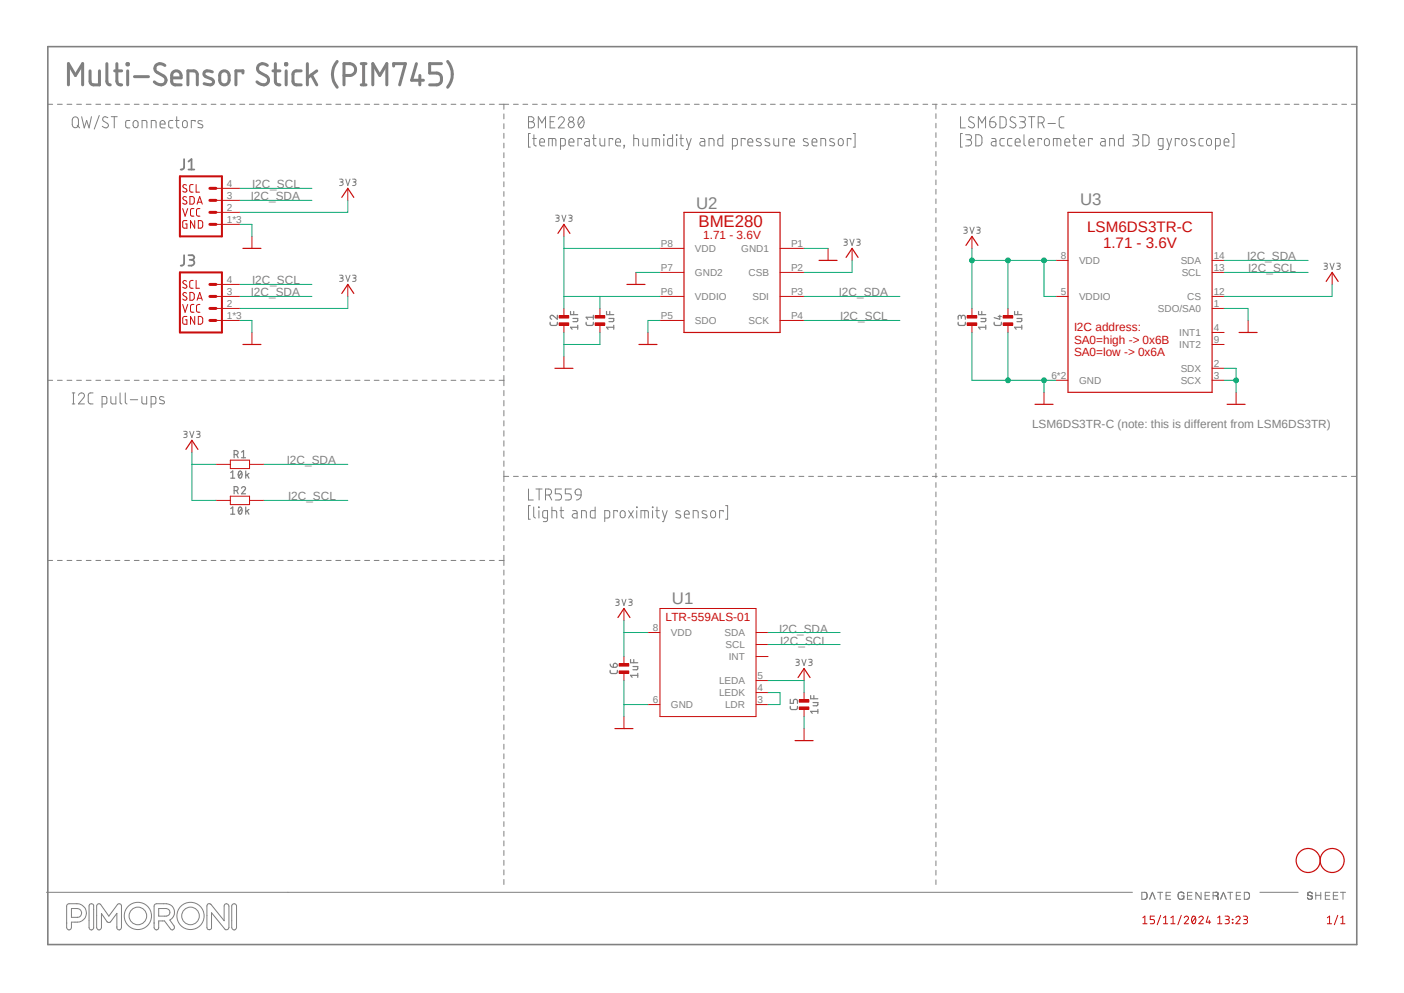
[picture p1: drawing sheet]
<svg xmlns="http://www.w3.org/2000/svg" width="297mm" height="210mm" viewBox="0 0 297 210" stroke-linecap="round" stroke-linejoin="round" font-family="sans-serif">
<path d="M9.6 9.5l277.8 190.8M287.4 9.5l-277.8 190.8" fill="none" stroke="#fff" stroke-width=".21"/>
<g fill="none" stroke="#808080" stroke-width=".21">
<path d="M10.1 22.1h1M12.1 22.1h1.1M14.2 22.1h1M15.5 24.8a.65 .65 0 0 1 .7 0 .65 .65 0 0 1 .4 .6v1a.66 .66 0 0 1-.7 .6 .66 .66 0 0 1-.6-.6v-1zM16.2 22.1h1M16.3 26.5l.5 .6M17.3 24.7l.5 2.4 .5-1.6 .5 1.6 .5-2.4M18.2 22.1h1.1M20.3 22.1h1M21 24.4l-1.1 2.9M22.3 22.1h1M22.8 24.9a.61 .61 0 0 0-.8-.2 .61 .61 0 0 0-.2 .8 1.75 1.75 0 0 1 1.1 1v.2a.74 .74 0 0 1-1.3 0"/>
<path d="M23.5 24.7h1.3M24.2 24.7v2.4M24.3 22.1h1.1M26.4 22.1h1M27.5 25.5h-.7a1.36 1.36 0 0 0-.2 1.3l.4 .3h.5M28.4 25.6a.5 .5 0 0 1 .5-.1 .5 .5 0 0 1 .3 .5v.5a.53 .53 0 0 1-.5 .5 .53 .53 0 0 1-.5-.5v-.5zM28.4 22.1h1M30.1 27.1v-1.6h.6l.3 .2 .1 1.4M30.4 22.1h1.1M32 27.1v-1.6h.6l.4 .2v1.4M32.5 22.1h1M33.9 26.2h1a.55 .55 0 0 0-.4-.7 .55 .55 0 0 0-.6 .5v.8l.3 .3h.7"/>
<path d="M34.5 22.1h1M36.5 22.1h1M36.6 25.5h-.7l-.2 .4v.9l.4 .3h.5M37.1 25.5h.8M37.4 24.7v2.1l.5 .3M38.6 22.1h1M38.7 25.8a.51 .51 0 0 1 .5-.3 .51 .51 0 0 1 .4 .5v.5a.51 .51 0 0 1-.5 .5 .51 .51 0 0 1-.5-.5zM40.6 22.1h1M41.3 25.7v-.2h-.8v1.6M42.6 22.1h1M42.8 25.6a.57 .57 0 0 0-.9 .2v.2l1 .5a.38 .38 0 0 1-.3 .6l-.7-.2M44.7 22.1h1"/>
<path d="M46.7 22.1h1M48.7 22.1h1M50.7 22.1h1.1M52.7 22.1h1.1M54.8 22.1h1M56.8 22.1h1.1M58.8 22.1h1.1M60.9 22.1h1M62.9 22.1h1.1M64.9 22.1h1.1M67 22.1h1M69 22.1h1.1"/>
<path d="M71 22.1h1.1M71.8 37.9h.5l.3 .2-.1 .3-.5 .1M72.2 38.5l.4 .2a.38 .38 0 0 1-.4 .5h-.4M73.1 22.1h1M73.2 37.9l.4 1.3 .4-1.3M74.6 37.9h.5l.2 .2-.1 .3-.4 .1M75 38.5a.38 .38 0 0 1 .3 .4 .38 .38 0 0 1-.3 .3h-.4M75.1 22.1h1.1M77.1 22.1h1.1M79.2 22.1h1M81.2 22.1h1M83.2 22.1h1"/>
<path d="M85.3 22.1h1M87.3 22.1h1M89.3 22.1h1M91.4 22.1h1M93.4 22.1h1M95.4 22.1h1M97.5 22.1h1M99.5 22.1h1M101.5 22.1h1M103.5 22.1h1.1M105.6 22.1h2M106.6 22.1v1"/>
<path d="M106.6 24.1v1M106.6 26.2v1M106.6 28.2v1.1M106.6 30.3v1M106.6 32.3v1.1M106.6 34.3v1.1M106.6 36.4v1.1M106.6 38.4v1.1M108.6 22.1h1M110.6 22.1h1M111.8 24.7h.6a.53 .53 0 0 1 .6 .5 .53 .53 0 0 1-.6 .5 .66 .66 0 0 1 .7 .7 .66 .66 0 0 1-.7 .7h-.6zM111.8 25.7h.6"/>
<path d="M112.2 28.2h-.4v2.9h.4M112.6 22.1h1.1M112.7 29.3h.8M112.9 28.5l.1 2.1 .5 .3M113.9 27.1v-2.4l.7 1.3 .8-1.3v2.4M114.2 30.1h1a.54 .54 0 0 0-.4-.8 .54 .54 0 0 0-.6 .5v.8l.4 .3h.6M114.6 22.1h1.1M116.1 30.9v-1.6h1.1l.4 .2v1.4M116.4 25.7h.7M116.7 22.1h1M116.8 29.3v1.6M117.4 24.7h-1v2.4h1"/>
<path d="M118.1 25.2a.63 .63 0 0 1 .9-.5 .63 .63 0 0 1 .2 1l-1.1 1.4h1.3M118.6 30.9h.6l.3-.3 .1-.9-.2-.4h-.8v2.3M118.7 22.1h1M120.4 30.1h1a.55 .55 0 0 0-.4-.8 .55 .55 0 0 0-.6 .5v.8l.3 .3h.7M120.7 22.1h1M122.6 24.8a.46 .46 0 0 1 .8 .2 1.46 1.46 0 0 1-.5 2.1 1.46 1.46 0 0 1-.3-2.3zM122.7 22.1h1M123 29.5v-.2h-.7v1.6M123.4 25.2l-1 1.3M123.7 29.3l.9 .2 .1 1.4h-.6a.47 .47 0 0 1-.5-.5 .47 .47 0 0 1 .5-.5h.6M124.7 22.1h1M125.3 29.3h.8"/>
<path d="M125.6 28.5v2.1l.5 .3M126.7 22.1h1.1M126.9 29.3l.1 1.3 .3 .3h.6v-1.6M128.8 22.1h1M129.6 29.5v-.2h-.7v1.6M130.2 30.1h1.1a.55 .55 0 0 0-.4-.8 .55 .55 0 0 0-.7 .5v.6l.2 .4 .9 .1M130.8 22.1h1M132 30.7l.1 .2zM132.1 30.9l-.1 .5M132.8 22.1h1M134.1 29.3h.6l.3 .2 .1 1.4M134.1 28.5v2.4"/>
<path d="M134.8 22.1h1M136 29.3l.1 1.3 .3 .3h.6v-1.6M136.8 22.1h1M138 30.9v-1.6h1.1l.4 .2v1.4M138.8 29.3v1.6M138.8 22.1h1M140.4 28.5l.1 .2zM140.4 29.3v1.6M140.8 22.1h1.1M142.3 28.5v2.4l-.9-.1-.2-.4 .1-.9 .3-.2h.7M142.9 22.1h1M143.1 28.5l.1 .2z"/>
<path d="M143.1 29.3v1.6M143.8 29.3h.8M144.1 28.5v2.1l.5 .3M144.9 22.1h1M145.2 29.3l.5 1.6M146.2 29.3l-.7 2.3h-.3M146.9 22.1h1M148.2 29.3h.7l.2 .4v1.2h-.6a.47 .47 0 0 1-.5-.5 .47 .47 0 0 1 .5-.5h.6M148.9 22.1h1M150 30.9v-1.6h.7l.3 .2v1.4M150.9 22.1h1M152.9 28.5v2.4l-.8-.1-.3-.4 .1-.9 .4-.2h.6"/>
<path d="M152.9 22.1h1M154.9 30.9h.7l.3-.3 .1-.9-.2-.4h-.9v2.3M154.9 22.1h1.1M157 22.1h1M157.6 29.5v-.2h-.8v1.6M158.2 30.1h1.1a.55 .55 0 0 0-.4-.8 .55 .55 0 0 0-.7 .5v.8l.4 .3h.7M159 22.1h1M160.9 29.4a.59 .59 0 0 0-.9 .2l.2 .3 .8 .4a.34 .34 0 0 1-.3 .6l-.7-.2M161 22.1h1M162.7 29.4a.57 .57 0 0 0-.9 .2l.2 .3 .8 .4 .1 .3a.75 .75 0 0 1-1.1 .1M163 22.1h1M163.7 29.3v1.3l.4 .3h.6v-1.6"/>
<path d="M165 22.1h1M166.5 29.5v-.2h-.8v1.6M167 30.1h1.1a.54 .54 0 0 0-.4-.8 .54 .54 0 0 0-.7 .5l.1 .8 .3 .3h.7M167 22.1h1M169 22.1h1.1M170.9 29.4a.59 .59 0 0 0-1 .2l.2 .3 .8 .4a.34 .34 0 0 1-.2 .6l-.7-.2M171.1 22.1h1M171.8 30.1h1a.54 .54 0 0 0-.3-.8 .54 .54 0 0 0-.7 .5v.8l.4 .3h.6M173.1 22.1h1M173.7 30.9v-1.6h.6l.3 .2 .1 1.4M175.1 22.1h1M176.4 29.4a.57 .57 0 0 0-.9 .2l.2 .3 .8 .4a.38 .38 0 0 1-.3 .6l-.7-.2"/>
<path d="M177.1 22.1h1M177.5 29.4a.5 .5 0 0 1 .6-.1 .5 .5 0 0 1 .3 .5v.5a.53 .53 0 0 1-.5 .5 .53 .53 0 0 1-.6-.5l.1-.7zM179.1 22.1h1M180 29.5v-.2h-.8v1.6M180.5 28.2h.4v2.9h-.4M181.1 22.1h1.1M183.1 22.1h1M185.2 22.1h1M187.2 22.1h1M189.2 22.1h1M191.2 22.1h1M193.2 22.1h1"/>
<path d="M195.2 22.1h1.1M197.2 22.1h1M198 22.1v1M198 24v1.1M198 26.1v1M198 28.1v1M198 30.1v1M198 32v1.1M198 34.1v1M198 36.1v.9M198 38.1v1M199.3 22.1h1"/>
<path d="M201.3 22.1h1M203.2 24.7v2.4h1M203.3 22.1h1M203.6 28.2h-.4v2.9h.4M204.3 28.5h.7a.53 .53 0 0 1 .5 .5 .53 .53 0 0 1-.5 .5h-.5M204.9 29.5a.66 .66 0 0 1 .6 .7 .66 .66 0 0 1-.6 .7h-.6M205.3 22.1h1M206 24.9a.61 .61 0 0 0-.8-.2 .61 .61 0 0 0-.2 .8 1.75 1.75 0 0 1 1.2 1l-.1 .2a.74 .74 0 0 1-1.2 0M206.4 28.5h.7a.73 .73 0 0 1 .6 .7v1a.73 .73 0 0 1-.6 .7h-.7zM207 27.1v-2.4l.7 1.3 .8-1.3v2.4M207.3 22.1h1M209.3 22.1h1.1"/>
<path d="M209.4 25.7h.7a.65 .65 0 0 1 .6 .8 .65 .65 0 0 1-.7 .5 .65 .65 0 0 1-.6-.6zM209.8 29.3l.9 .2v1.4h-.6a.47 .47 0 0 1-.4-.5 .47 .47 0 0 1 .4-.5h.6M210.4 24.7a1.09 1.09 0 0 0-1 1M211.3 22.1h1M211.5 24.7h.7a.73 .73 0 0 1 .7 .7v1a.73 .73 0 0 1-.7 .7h-.7zM212.5 29.3h-.7l-.3 .4 .1 .9 .4 .3h.5M213.4 22.1h1M214.1 29.3h-.7l-.3 .4 .1 .9 .3 .3h.6M214.8 30.1h1a.55 .55 0 0 0-.4-.8 .55 .55 0 0 0-.6 .5v.8l.3 .3h.7M214.8 24.9a.61 .61 0 0 0-.8-.2 .61 .61 0 0 0-.3 .8 1.75 1.75 0 0 1 1.2 1v.2a.74 .74 0 0 1-1.3 0M215.3 22.1h1.1M215.6 24.7h.8a.53 .53 0 0 1 .5 .5 .53 .53 0 0 1-.5 .5h-.5"/>
<path d="M216.3 25.7a.66 .66 0 0 1 .6 .7 .66 .66 0 0 1-.6 .7h-.7M216.6 28.5v1.9l.1 .2 .3 .3M217.4 22.1h1M217.6 24.7h1.3M217.7 30.1h1a.55 .55 0 0 0-.3-.8 .55 .55 0 0 0-.7 .5v.8l.4 .3h.6M218.2 24.7v2.4M219.4 22.1h1M219.6 26h.7a.66 .66 0 0 0 .6-.7 .66 .66 0 0 0-.6-.6h-.7v2.4M220.3 29.5v-.2h-.7v1.6M220.4 26l.5 1.1M221.1 29.4a.5 .5 0 0 1 .6-.1 .5 .5 0 0 1 .3 .5v.5a.53 .53 0 0 1-.5 .5 .53 .53 0 0 1-.6-.5l.1-.7zM221.4 22.1h1"/>
<path d="M221.7 26.1h1.6M222.8 30.9v-1.6h1.2l.4 .2v1.4M223.4 22.1h1.1M223.6 29.3v1.6M225.1 24.7h-.5l-.5 .3v1.5a.51 .51 0 0 0 .5 .6h.5M225.3 30.1h1a.55 .55 0 0 0-.4-.8 .55 .55 0 0 0-.6 .5v.8l.3 .3h.7M225.4 22.1h1M226.9 29.3h.8M227.2 28.5v1.9l.2 .4 .3 .1M227.5 22.1h1M228.4 30.1h1a.55 .55 0 0 0-.3-.8 .55 .55 0 0 0-.7 .5v.8l.4 .3h.6M229.4 22.1h1.1"/>
<path d="M231.1 29.5v-.2h-.8v1.6M231.5 22.1h1M232.9 29.3h.7l.2 .4v1.2h-.6a.47 .47 0 0 1-.4-.5 .47 .47 0 0 1 .4-.5h.6M233.5 22.1h1M234.7 30.9v-1.6h.7l.3 .2 .1 1.4M235.5 22.1h1M237.5 22.1h1M237.6 28.5v2.4l-.8-.1a1.36 1.36 0 0 1-.2-1.3l.4-.2h.6M239.5 22.1h1M239.6 28.5h.8a.53 .53 0 0 1 .5 .5 .53 .53 0 0 1-.5 .5h-.5M240.2 29.5a.66 .66 0 0 1 .7 .7 .66 .66 0 0 1-.7 .7h-.6M241.6 22.1h1"/>
<path d="M241.8 28.5h.6a.73 .73 0 0 1 .7 .7v1a.73 .73 0 0 1-.7 .7h-.6zM243.6 22.1h1M245.6 22.1h1M246 30.9l-.8-.1a1.36 1.36 0 0 1-.1-1.3l.3-.2h.6v2.1l-.1 .2h-.7M246.8 29.3l.6 1.6M247.6 22.1h1M247.9 29.3l-.8 2.3h-.3M249.4 29.5v-.2h-.8v1.6M249.6 22.1h1M250.2 29.4a.5 .5 0 0 1 .6-.1 .5 .5 0 0 1 .3 .5v.5a.53 .53 0 0 1-.6 .5 .53 .53 0 0 1-.5-.5l.1-.7zM251.6 22.1h1M252.7 29.4a.54 .54 0 0 0-.9 .2l.3 .3 .7 .4a.34 .34 0 0 1-.2 .6l-.8-.2"/>
<path d="M253.6 22.1h1M254.6 29.3h-.8a1.36 1.36 0 0 0-.1 1.3l.3 .3h.6M255.4 29.4a.5 .5 0 0 1 .6-.1 .5 .5 0 0 1 .3 .5v.5a.53 .53 0 0 1-.5 .5 .53 .53 0 0 1-.6-.5v-.5zM255.7 22.1h1M257.1 30.9l.9-.1a1.36 1.36 0 0 0 .1-1.3l-.3-.2h-.7v2.3M257.7 22.1h1M259 30.1h1a.54 .54 0 0 0-.4-.8 .54 .54 0 0 0-.6 .5v.8l.3 .3h.7M259.7 22.1h1M260.6 28.2h.4v2.9h-.4M261.7 22.1h1M263.7 22.1h1M265.7 22.1h1"/>
<path d="M267.7 22.1h1M269.7 22.1h1.1M271.8 22.1h1M273.8 22.1h1M275.8 22.1h1M277.8 22.1h1M279.8 22.1h1M281.8 22.1h1M283.8 22.1h1.1M285.9 22.1h1M71.8 58.2l.7 .1 .1 .1-.1 .4h-.5M72.2 58.8l.4 .2v.4l-.8 .1"/>
<path d="M73.2 58.2l.4 1.3 .4-1.3M74.6 58.2l.6 .1 .1 .1-.1 .4h-.4M75 58.8h.1a.37 .37 0 0 1 .2 .4 .37 .37 0 0 1-.3 .3h-.4M106.6 40.5v1M106.6 42.5v1.1M106.6 44.6v1M106.6 46.7v1M106.6 48.7v1M106.6 50.7v1.1M106.6 52.8v1M106.6 54.8v1.1M106.6 56.9v1"/>
<path d="M106.6 58.9v1.1M117.6 45.5h.4l.3 .2-.1 .4h-.5M117.9 46.1h.2a.37 .37 0 0 1 .2 .4 .37 .37 0 0 1-.4 .3h-.3M118.9 45.5l.4 1.3 .4-1.3M120.3 45.5h.4l.3 .2-.1 .4h-.5M120.6 46.1h.3a.37 .37 0 0 1 .1 .5 .37 .37 0 0 1-.4 .2h-.3M178.5 50.6h.4l.3 .2-.1 .3-.5 .1M178.9 51.2h.2a.37 .37 0 0 1 .1 .4 .37 .37 0 0 1-.3 .3h-.4M179.8 50.6l.5 1.3 .4-1.3M181.2 50.6h.5l.2 .2v.3l-.5 .1M181.6 51.2l.3 .2v.3l-.7 .2M198 40v1.1"/>
<path d="M198 42.1v1M198 44.1v.9M198 46.1v1M198 48v1.1M198 50.1v1M198 52.1v.9M198 54.1v1M198 56v1.1M198 58.1v1M203.9 48h.4l.3 .3-.1 .3h-.5M204.3 48.6l.3 .2v.4l-.7 .2M205.2 48l.4 1.4 .5-1.4"/>
<path d="M206.6 48h.5l.2 .3-.1 .3h-.4M207 48.6l.2 .1a.37 .37 0 0 1 .1 .4 .37 .37 0 0 1-.3 .3h-.4M280.1 55.7h.6l.1 .2-.1 .3-.5 .1M280.4 56.3h.2a.37 .37 0 0 1 .2 .4 .37 .37 0 0 1-.4 .3h-.3M281.3 55.7l.5 1.3 .4-1.3M282.8 55.7h.6l.1 .2-.1 .3-.4 .1M283.2 56.3l.3 .1v.4l-.7 .2M106.6 61v1M106.6 63v1.1M106.6 65.1v1M106.6 67.1v1.1M106.6 69.2v1"/>
<path d="M106.6 71.2v1.1M106.6 73.3v1M106.6 75.3v1.1M106.6 77.3v1.1M106.6 79.4v2.2M198 60.1v.9M198 62.1v1M198 64.1v1M198 66.1v1M198 68.1v.9M198 70.1v1M198 72.1v1"/>
<path d="M198 74.1v1M198 76.1v.9M198 78.1v1M10.1 80.4h1M12.1 80.4h1.1M14.2 80.4h1M15.3 85.4h.5M15.3 83.1h.5M15.5 83.1v2.3M16.2 80.4h1M16.6 83.6a.63 .63 0 0 1 .9-.5 .63 .63 0 0 1 .2 1l-1.1 1.3h1.3M18.2 80.4h1.1"/>
<path d="M19.7 83.1h-.8l-.2 .5 .1 1.7 .9 .1M20.3 80.4h1M21.6 85.4h.8l.2-.2v-1l-.2-.3h-.8v2.3M22.3 80.4h1M23.5 83.9v1.1l.3 .4h.7v-1.5M24.3 80.4h1.1M25.4 83.1v1.9l.2 .4h.2M26.4 80.4h1M26.5 83.1v1.9l.4 .4M27.6 84.5h1.5M28.4 80.4h1M30 83.9v1.1l.2 .4h.2h.6v-1.5"/>
<path d="M30.4 80.4h1.1M32 85.4h.8l.1-.2 .1-1-.2-.3h-.8v2.3M32.5 80.4h1M34.5 80.4h1M34.7 84a.55 .55 0 0 0-1 .2l.3 .3 .8 .4v.4a.8 .8 0 0 1-1.1 0M36.5 80.4h1M38.6 80.4h1M38.9 91.2l.7 .2-.1 .3-.5 .1M39.2 91.8l.2 .1a.37 .37 0 0 1 .2 .4 .37 .37 0 0 1-.4 .2h-.3M40.1 91.2l.5 1.3 .4-1.3M40.6 80.4h1M41.6 91.2h.4l.3 .2-.1 .3-.5 .1"/>
<path d="M42 91.8l.3 .2v.4l-.7 .1M42.6 80.4h1M44.7 80.4h1M46.7 80.4h1M48.7 80.4h1M50.7 80.4h1.1M52.7 80.4h1.1M54.8 80.4h1M56.8 80.4h1.1M58.8 80.4h1.1M60.9 80.4h1M62.9 80.4h1.1"/>
<path d="M64.9 80.4h1.1M67 80.4h1M69 80.4h1.1M71 80.4h1.1M73.1 80.4h1M75.1 80.4h1.1M77.1 80.4h1.1M79.2 80.4h1M81.2 80.4h1M83.2 80.4h1M85.3 80.4h1M87.3 80.4h1"/>
<path d="M89.3 80.4h1M91.4 80.4h1M93.4 80.4h1M95.4 80.4h1M97.5 80.4h1M99.5 80.4h1M101.5 80.4h1M103.5 80.4h1.1M105.6 80.4h1M106.6 82.6v1.1M106.6 84.7v1.2M106.6 86.8v1.2"/>
<path d="M106.6 89v1.1M106.6 91.1v1.1M106.6 93.2v1.2M106.6 95.4v1.1M106.6 97.5v1.1M106.6 99.6v2.3M198 80.1v1M198 82.1v1M198 84.1v.9M198 86.1v1M198 88.1v1M198 90.1v1"/>
<path d="M198 92.1v.9M198 94.1v1M198 96.1v1M198 98.1v1M10.1 118.5h1M12.1 118.5h1.1M14.2 118.5h1M16.2 118.5h1M18.2 118.5h1.1M20.3 118.5h1M22.3 118.5h1M24.3 118.5h1.1"/>
<path d="M26.4 118.5h1M28.4 118.5h1M30.4 118.5h1.1M32.5 118.5h1M34.5 118.5h1M36.5 118.5h1M38.6 118.5h1M40.6 118.5h1M42.6 118.5h1M44.7 118.5h1M46.7 118.5h1M48.7 118.5h1"/>
<path d="M50.7 118.5h1.1M52.7 118.5h1.1M54.8 118.5h1M56.8 118.5h1.1M58.8 118.5h1.1M60.9 118.5h1M62.9 118.5h1.1M64.9 118.5h1.1M67 118.5h1M69 118.5h1.1M71 118.5h1.1M73.1 118.5h1"/>
<path d="M75.1 118.5h1.1M77.1 118.5h1.1M79.2 118.5h1M81.2 118.5h1M83.2 118.5h1M85.3 118.5h1M87.3 118.5h1M89.3 118.5h1M91.4 118.5h1M93.4 118.5h1M95.4 118.5h1M97.5 118.5h1"/>
<path d="M99.5 118.5h1M101.5 118.5h1M103.5 118.5h1.1M105.6 118.5h1M106.6 102.8v1.1M106.6 104.9v1.1M106.6 107v1.1M106.6 109.1v1.1M106.6 111.2v1.1M106.6 113.3v1M106.6 115.4v1.1M106.6 117.4v2.2"/>
<path d="M106.6 100.8h1M108.6 100.8h1M110.6 100.8h1M111.8 103.4v2.3h1M112.2 106.9h-.4v2.9h.4M112.6 100.8h1.1M112.9 107.2v1.9v.2l.4 .3M113.4 103.4h1.3M113.9 107.2l.1 .2zM114 108v1.6M114 103.4v2.3M114.6 100.8h1.1"/>
<path d="M115.4 104.7h.6a.64 .64 0 0 0 .7-.6 .64 .64 0 0 0-.7-.7h-.6v2.3M115.8 109.6l-.8-.1a1.36 1.36 0 0 1-.1-1.3l.3-.2h.6v2.1l-.4 .2h-.5M116.2 104.7l.5 1M116.7 100.8h1M116.8 108h.6l.3 .2 .1 1.4M116.8 107.2v2.4M118.4 108h.9M118.7 107.2v1.9l.2 .4 .4 .1M118.7 100.8h1M118.8 103.4h-1.3v1h.8a.67 .67 0 0 1 .5 .7 .67 .67 0 0 1-.5 .6h-.8M120.7 100.8h1M120.9 103.4h-1.3v1h.8a.67 .67 0 0 1 .5 .7 .67 .67 0 0 1-.5 .6h-.8"/>
<path d="M121.2 108l.8 .2 .1 1.4h-.6a.47 .47 0 0 1-.5-.5 .47 .47 0 0 1 .5-.5h.6M121.7 103.8a.65 .65 0 0 1 .7-.4 .65 .65 0 0 1 .5 .7v.6h-.7a.62 .62 0 0 1-.5-.9zM122.7 100.8h1M122.9 104.7a.98 .98 0 0 1-1 1M123 109.6v-1.6h.7l.3 .2v1.4M124.7 100.8h1M125.9 107.2v2.4l-.8-.1a1.36 1.36 0 0 1-.2-1.3l.4-.2h.6M126.7 100.8h1.1M127.9 109.6h.7l.3-.3 .1-.9-.2-.4h-.9v2.3M128.8 100.8h1M130.6 108.2v-.2h-.8v1.6M130.8 100.8h1"/>
<path d="M131.4 108.1a.5 .5 0 0 1 .6-.1 .5 .5 0 0 1 .2 .5v.5a.53 .53 0 0 1-.5 .5 .53 .53 0 0 1-.5-.5v-.5zM132.8 100.8h1M133 108l1 1.6M134 108l-1 1.6M134.7 107.2l.1 .2zM134.7 108v1.6M134.8 100.8h1M135.6 109.6v-1.6h1.4l.2 .4v1.2M136.4 108v1.6M136.8 100.8h1M138 107.2l.1 .2zM138 108v1.6"/>
<path d="M138.7 108h.8M138.8 100.8h1M139 107.2v2.1l.5 .3M140.1 108l.5 1.6M140.8 100.8h1.1M141.1 108l-.7 2.3h-.3M142.9 100.8h1M143.9 108.1a.57 .57 0 0 0-.9 .2v.2l1 .5a.38 .38 0 0 1-.3 .6l-.7-.2M144.8 108.8h1a.54 .54 0 0 0-.4-.8 .54 .54 0 0 0-.6 .5v.8l.4 .3h.6M144.9 100.8h1M146.6 109.6v-1.6h.7l.4 .2v1.4M146.9 100.8h1"/>
<path d="M148.9 100.8h1M149.4 108.1a.57 .57 0 0 0-.9 .2l.2 .3 .7 .3 .2 .4a.71 .71 0 0 1-1.1 .1M150.5 108.1a.5 .5 0 0 1 .6-.1 .5 .5 0 0 1 .3 .5v.5a.53 .53 0 0 1-.5 .5 .53 .53 0 0 1-.6-.5v-.5zM150.9 100.8h1M152.9 100.8h1M153 108.2v-.2h-.8v1.6M153.5 106.9h.4v2.9h-.4M154.9 100.8h1.1M157 100.8h1M159 100.8h1M161 100.8h1M163 100.8h1"/>
<path d="M165 100.8h1M167 100.8h1M169 100.8h1.1M171.1 100.8h1M173.1 100.8h1M175.1 100.8h1M177.1 100.8h1M179.1 100.8h1M181.1 100.8h1.1M183.1 100.8h1M185.2 100.8h1M187.2 100.8h1"/>
<path d="M189.2 100.8h1M191.2 100.8h1M193.2 100.8h1M195.2 100.8h1.1M197.2 100.8h1M198 100.1v.9M198 102.1v1M198 104.1v1M198 106.1v1M198 108.1v1M198 110.1v1M198 112.1v1"/>
<path d="M198 114.1v1M198 116.1v1M198 118.1v1M199.3 100.8h1M201.3 100.8h1M203.3 100.8h1M205.3 100.8h1M207.3 100.8h1M209.3 100.8h1.1M211.3 100.8h1M213.4 100.8h1M215.3 100.8h1.1"/>
<path d="M217.4 100.8h1M219.4 100.8h1M221.4 100.8h1M223.4 100.8h1.1M225.4 100.8h1M227.5 100.8h1M229.4 100.8h1.1M231.5 100.8h1M233.5 100.8h1M235.5 100.8h1M237.5 100.8h1M239.5 100.8h1"/>
<path d="M241.6 100.8h1M243.6 100.8h1M245.6 100.8h1M247.6 100.8h1M249.6 100.8h1M251.6 100.8h1M253.6 100.8h1M255.7 100.8h1M257.7 100.8h1M259.7 100.8h1M261.7 100.8h1M263.7 100.8h1"/>
<path d="M265.7 100.8h1M267.7 100.8h1M269.7 100.8h1.1M271.8 100.8h1M273.8 100.8h1M275.8 100.8h1M277.8 100.8h1M279.8 100.8h1M281.8 100.8h1M283.8 100.8h1.1M285.9 100.8h1M106.6 120.6v1"/>
<path d="M106.6 122.6v1.1M106.6 124.7v1M106.6 126.7v1.1M106.6 128.8v1M106.6 130.8v1.1M106.6 132.8v1.1M106.6 134.9v1M106.6 136.9v1.1M106.6 139v1M130.3 126.7h.4l.3 .3-.1 .3h-.5M130.6 127.3l.2 .1a.37 .37 0 0 1 .2 .4 .37 .37 0 0 1-.4 .3h-.3M131.6 126.7l.4 1.4 .4-1.4"/>
<path d="M133 126.7h.4l.3 .3-.1 .3h-.5M133.3 127.3l.3 .1a.37 .37 0 0 1 .1 .4 .37 .37 0 0 1-.4 .3h-.3M168.4 139.4l.6 .1 .1 .2-.1 .3h-.5M169.6 139.4l.5 1.4 .4-1.4M171.1 139.4l.6 .1 .1 .2-.1 .3h-.5M198 120.1v1M198 122.1v1M198 124.1v1M198 126.1v1M198 128.1v1M198 130.1v1M198 132.1v1"/>
<path d="M198 134.1v1M198 136.1v1M198 138.1v1M106.6 141v1.1M106.6 143.1v1M106.6 145.1v1.1M106.6 147.2v1M106.6 149.2v1M106.6 151.3v1M106.6 153.3v1M106.6 155.4v1M106.6 157.4v1.1"/>
<path d="M106.6 159.4v1.1M168.7 140l.2 .1a.37 .37 0 0 1 .2 .4 .37 .37 0 0 1-.4 .3h-.3M171.4 140l.3 .2v.4l-.6 .2M198 140.1v1M198 142.1v1M198 144.1v1M198 146.1v1M198 148.1v1M198 150.1v1M198 152.1v1M198 154.1v1M198 156.1v1"/>
<path d="M198 158.1v1M106.6 161.5v1M106.6 163.5v1.1M106.6 165.6v1M106.6 167.6v1.1M106.6 169.7v1M106.6 171.7v1.1M106.6 173.8v1M106.6 175.8v1.1M106.6 177.8v1.1M106.6 179.9v1M198 160.1v1"/>
<path d="M198 162.1v1M198 164.1v1M198 166.1v1M198 168.1v1M198 170.1v1M198 172.1v1M198 174.1v1M198 176.1v1M198 178.1v1M9.8 188.7h229.8M14.1 195.2h.1M14.3 191.3l.1-.1a5.2 5.2 0 0 1 2.9 .2 1.94 1.94 0 0 1 .9 2.2 1.94 1.94 0 0 1-1.9 1.4h-1.2v1.2a.51 .51 0 0 1-.5 .5 .51 .51 0 0 1-.5-.5v-4.6z"/>
<path d="M15.1 192.2h1.2a.93 .93 0 0 1 1 .9 .93 .93 0 0 1-1 .9h-1.2zM16.3 194l.1 .1M19 191.3l.3-.2 .5 .3v4.8a.49 .49 0 0 1-.5 .5 .49 .49 0 0 1-.5-.5v-4.6zM20.6 191.3l.4-.2 .3 .2 1.7 2.5 1.8-2.5 .4-.2a.44 .44 0 0 1 .5 .5v4.6a.49 .49 0 0 1-.5 .5 .49 .49 0 0 1-.5-.5v-3l-1.3 1.7-.4 .2-.4-.2-1.1-1.7v3a.51 .51 0 0 1-.5 .5 .51 .51 0 0 1-.6-.5v-4.6zM32.6 195.2h.1M32.8 191.3l.3-.2h2.1a1.84 1.84 0 0 1 1.7 1.5 1.84 1.84 0 0 1-1 2l.9 1.2a.49 .49 0 0 1 0 .7 .49 .49 0 0 1-.7 0l-1.3-1.7h-1.2v1.4a.49 .49 0 0 1-.5 .5 .49 .49 0 0 1-.5-.5v-4.6zM33.6 192.2h1.6a.81 .81 0 0 1 .7 .8 .81 .81 0 0 1-.7 .8h-1.6zM43.9 191.3l.2-.2 .5 .2 2.8 3.4v-3.1a.51 .51 0 0 1 .5-.5 .51 .51 0 0 1 .5 .5v4.6a.51 .51 0 0 1-.3 .4 .51 .51 0 0 1-.6-.1l-2.8-3.5v3.2a.49 .49 0 0 1-.4 .4 .49 .49 0 0 1-.5-.4v-4.6zM49.2 191.3l.5-.1 .3 .4v4.6a.51 .51 0 0 1-.5 .5 .51 .51 0 0 1-.5-.5v-4.6zM106.6 181.9v1.1M106.6 184v1M106.6 186v1.1"/>
<path d="M198 180.1v1M198 182.1v1M198 184.1v1M198 186.1v1M241.6 188.7h.7l.3 .2 .1 .8-.3 .4-.8 .1zM242.3 190.2h.1M242.6 189v.1M242.6 189.8v.1M243.2 190.2l.6-1.5 .6 1.5M244.9 188.7h1.1M245.4 188.7v1.5M246.7 189.4h.9"/>
<path d="M247.6 188.7h-.9v1.5h.9M249.6 190.2h.1M249.9 189.5h.5v.7M250 188.7h.1M250.1 190.2h.1M250.2 188.8l-.5-.1-.4 .3v.8l.3 .4M250.2 188.8h.1M250.2 188.8l.2 .3M250.3 188.8h.1M250.4 190l-.3 .2h-.5M250.4 188.8v.1M250.4 189.9v.1"/>
<path d="M250.4 189.7v.2M251.2 189.4h.9M252.2 188.7h-1v1.5h1M254.1 188.7v1.5l-1.1-1.5v1.5M254.9 189.4h.9M255.9 188.7h-1v1.5h1M256.6 189.4l.8 .1M257.4 189.5h.1M257.5 189.5h.1M257.6 189.3v-.4l-.1-.2h-.9v1.5M257.6 189.6v.1M257.6 189.3v.1"/>
<path d="M257.6 189.5v.1M257.6 189.4h-.3M257.6 189.6v.2M257.6 189.7h.1M257.6 189.3h.1M257.6 190.2h.1M257.6 190l.1 .2M257.6 189.8l.1 .4M257.6 189.9l.1 .1M257.6 189.8l.1 .1M257.6 189l.1 .1M258.2 190.2l.6-1.5 .6 1.5"/>
<path d="M259.7 188.7h1.1M260.3 188.7v1.5M261.5 189.4h.9M262.5 188.7h-1v1.5h1M264 188.8h.1M264.2 188.9l.1 .3-.1 .7M264.2 188.9h.1M264.2 189.9v.1M264.2 188.9l-.3-.2h-.7v1.5h.6l.4-.2M266.5 188.7h8.1M276.6 189.7l.1 .4M276.6 188.9l.1 .3"/>
<path d="M276.6 189.1l.2 .3M276.6 188.9l.1 .1M276.7 189.3l.3 .1M276.7 190.1h.1M276.8 188.8h.1M276.8 190.1l.1 .1M276.8 189.4h.1M276.9 189.4l.6 .1M277 188.7h-.1M277.2 188.7h.1M277.2 189.4l.1 .1M277.3 190.2h.1"/>
<path d="M277.4 188.8h.1M277.4 188.8l-.5-.1-.3 .2M277.4 188.8l.2 .3M277.4 189.5l.3 .2M277.6 189.6v.3M277.6 190h.1M277.6 189.9l-.2 .3h-.6M277.6 189.8l.1 .1M278.3 189.4h1.1M278.3 188.7v1.5M279.4 188.7v1.5M280.4 189.4h.9"/>
<path d="M281.3 188.7h-.9v1.5h.9M282.1 189.4h.9M283 188.7h-.9v1.5h.9M283.5 188.7h1.1M284.1 188.7v1.5"/>
<circle cx="120.8" cy="26.4" r=".65"/>
<circle cx="120.9" cy="25.2" r=".51"/>
<circle cx="29.2" cy="193.7" r="2.88"/>
<circle cx="29.2" cy="193.7" r="1.86"/>
<circle cx="40.3" cy="193.7" r="2.88"/>
<circle cx="40.3" cy="193.7" r="1.86"/>
</g>
<g fill="none" stroke="#808080" stroke-width=".64">
<path d="M14.5 17.9v-4.4l1.5 2.5 1.5-2.5v4.4M19 15v2.2a.72 .72 0 0 0 .8 .7h1.2v-2.9M22.6 13.5v3.7a.72 .72 0 0 0 .7 .7M24.3 15h1.4M24.7 13.5v3.7a.78 .78 0 0 0 1 .7M26.9 13.5h.2v.2h-.2zM27 15v2.9M28.4 16.2h3M34.9 13.8a1.19 1.19 0 0 0-1.4-.3 1.19 1.19 0 0 0-.7 1.3 4.5 4.5 0 0 0 2.1 1.5 1.04 1.04 0 0 1 0 1.3 1.04 1.04 0 0 1-1.3 .3l-1-.6M36.3 16.5h2a1.04 1.04 0 0 0-.7-1.5 1.04 1.04 0 0 0-1.3 1v1.2a.72 .72 0 0 0 .7 .7h1.3M39.8 17.9v-2.9h1.2a.8 .8 0 0 1 .7 .7v2.2M44.9 15.2a1.19 1.19 0 0 0-1.8 .3v.3l.4 .4 1.3 .5a.64 .64 0 0 1 .4 .7 .64 .64 0 0 1-.7 .5l-1.3-.2"/>
<path d="M46.7 15.3a1.01 1.01 0 0 1 1.1-.3 1.01 1.01 0 0 1 .7 1v1a.99 .99 0 0 1-1 1 .99 .99 0 0 1-1-1v-1.4zM51.4 15.5v-.5h-1.5v2.9M56.6 13.8a1.16 1.16 0 0 0-1.4-.3 1.16 1.16 0 0 0-.7 1.3l.4 .5 1.4 .8a1.03 1.03 0 0 1 .4 1.4 1.03 1.03 0 0 1-1.4 .4l-.9-.6M57.7 15h1.5M58.3 13.5v3.7a.77 .77 0 0 0 .9 .7M60.4 13.5h.3v.2h-.3zM60.5 15v2.9M63.7 15h-1a.72 .72 0 0 0-.7 .7v1.5a.72 .72 0 0 0 .7 .7h1M65 13.5v4.4M65.9 15.8l1.1 2.1M67 15l-2 1.5M71.3 13a4.2 4.2 0 0 0 0 5.5"/>
<path d="M72.8 16h1.2a1.25 1.25 0 0 0 1.2-1.3 1.25 1.25 0 0 0-1.2-1.2h-1.2v4.4M76.4 17.9h1M76.4 13.5h1M76.9 13.5v4.4M78.9 17.9v-4.4l1.4 2.5 1.5-2.5v4.4M83.3 14v-.5h2.5l-1.3 4.4M88.1 13.5l-1 3.5h2.5M88.8 16v1.9M93.4 13.5h-2.5v2h1.5a1.28 1.28 0 0 1 1 1.2 1.28 1.28 0 0 1-1 1.2h-1.5M94.7 13a4.3 4.3 0 0 1 0 5.5"/>
</g>
<path d="M10.1 9.9h276.9v189.9h-276.9z" fill="none" stroke="#808080" stroke-width=".34"/>
<g fill="none" stroke="#808080" stroke-width=".25">
<path d="M116.4 68.2v.5l.3 .1h1l.2-.6M117.9 66.7v.8l-.8-.7a.42 .42 0 0 0-.7 .1 .42 .42 0 0 0 .3 .6M120.7 65.9v.6h1.5M121.2 67.4h1l-.1 .6h-.9M121.4 65.9v.6M122.2 69.2h-1.5l.3 .4M122.2 68.8v.8M124 68.2v.5l.3 .1h1l.2-.6M125.5 66.7v.8M125.5 67.1h-1.5l.3 .4M128.3 65.9v.6h1.5M128.8 67.4h1l-.1 .6h-.9"/>
<path d="M129 65.9v.6M129.8 69.2h-1.5l.4 .4M129.8 68.8v.8M202.7 68.2v.5l.3 .1h1l.2-.6M203.4 67.1a.42 .42 0 0 1 .4-.4 .42 .42 0 0 1 .4 .4v.4M203.4 67.4v-.4a.34 .34 0 0 0-.4-.3 .34 .34 0 0 0-.3 .3v.5M207 65.9v.6h1.5M207.5 67.4h1l-.1 .6h-.9M207.7 65.9v.6M208.5 69.2h-1.5l.3 .4M208.5 68.8v.8M210.3 68.2l.1 .5 .3 .1h1l.1-.6"/>
<path d="M211.2 66.9h.6M211.5 66.7v.8l-1.2-.3M214.6 65.9v.6h1.6M215.1 67.4h1.1l-.2 .6h-.9M215.3 65.9v.6M216.2 69.2h-1.6l.4 .4M216.2 68.8v.8M48.8 99.9l.4-.3v1.5M49.5 96.1h.5a.42 .42 0 0 0 .4-.4 .42 .42 0 0 0-.4-.4h-.5v1.5M50 96.1l.4 .7M50.6 99.7l.2-.1a.9 .9 0 0 1 0 1.5 .93 .93 0 0 1-.2-1.4zM51.1 95.6l.4-.3v1.5"/>
<path d="M51.1 96.8h.8M51.1 99.9l-.6 .9M52 99.6v1.5M48.8 107.6l.4-.4v1.6M48.8 101.1h.9M48.8 108.8h.9M49.5 103.8h.5a.42 .42 0 0 0 .4-.5 .42 .42 0 0 0-.4-.4h-.5v1.5M50 103.8l.4 .6M50.6 107.3l.2-.1a.9 .9 0 0 1 0 1.6 .96 .96 0 0 1-.2-1.5zM51.1 103.3a.42 .42 0 0 1 .6-.4 .42 .42 0 0 1 .1 .7l-.7 .8h.8M51.1 107.6l-.6 .8M52 107.2v1.6"/>
<path d="M52.3 100.4l.4 .7M52.3 108l.4 .8M52.7 100.1l-.7 .5M52.7 107.7l-.7 .5M133.4 139.5v.7h1.5M134.1 139.5v.7M129.1 141.8v.5l.3 .2 1-.1 .2-.6M129.1 140.5a.65 .65 0 0 0 .7 .6M129.8 140.5a.42 .42 0 0 1 .7 0 .42 .42 0 0 1-.3 .6h-.4zM133.9 141h1l-.1 .6h-.9M134.9 142.8h-1.5l.3 .5M134.9 142.4v.9"/>
<path d="M167.2 149.4v.5l.3 .2 1-.1 .2-.6M167.2 147.9v.9h.7v-.7l.3-.2 .5 .2v.7M171.5 147.1v.7h1.5M172 148.6h1l-.1 .6-.9 .1M172.2 147.1v.7M173 150.5h-1.5l.3 .4M173 150v.9"/>
</g>
<path d="M38.9 33.7v1.6a.59 .59 0 0 1-.7 .6M39.9 35.9h1.2M39.9 34.2l.6-.5v2.2M38.9 54v1.7a.59 .59 0 0 1-.7 .5M39.9 54h.7a.49 .49 0 0 1 .5 .5 .49 .49 0 0 1-.5 .4h-.5M40.5 54.9a.61 .61 0 0 1 .6 .7 .61 .61 0 0 1-.6 .6h-.6" fill="none" stroke="#808080" stroke-width=".38"/>
<path d="M51.4 52.5h3.8M72.3 41.7l1.3-1.9 1.2 1.9M144.7 44.9h20.3v25.4h-20.3zM173.3 55.1h3.8M51.4 72.9h3.8M72.3 62.1l1.3-1.9 1.2 1.9M132.6 60.2h3.8" fill="none" stroke="#c90d0c" stroke-width=".25"/>
<g fill="none" stroke="#c90d0c" stroke-width=".21">
<path d="M39.5 39.2l-.6-.1a.38 .38 0 0 0 0 .6l.5 .3a.37 .37 0 0 1 .1 .4 .37 .37 0 0 1-.3 .2l-.5-.2M40.9 39l-.6 .1-.2 .3 .1 1.1 .7 .1M41.5 39v1.6h.7M45.7 39.8h5.1M73.6 39.8v2.6M38.7 44.1l.5 1.6 .5-1.6M39.5 41.7l-.6-.1a.38 .38 0 0 0 0 .6l.5 .3a.37 .37 0 0 1 .1 .4 .37 .37 0 0 1-.3 .3l-.5-.2M39.5 59.5l-.3-.1a.37 .37 0 0 0-.4 .1 .37 .37 0 0 0 .1 .5l.5 .3a.37 .37 0 0 1 .1 .4 .37 .37 0 0 1-.3 .3l-.5-.3M39.5 46.7h-.5l-.3 .1v1.1l.1 .3 .7 .1v-.9h-.3M40.2 41.6h.7l.1 .2 .1 .9-.2 .4-.7 .1zM40.9 59.3l-.6 .1-.2 .3 .1 1.1 .7 .2M41 44.1l-.5 .1-.2 .2v1.2l.7 .1"/>
<path d="M41.2 46.7v1.6l-.9-1.6v1.6M41.5 59.3v1.7h.7M41.7 43.2l.5-1.6 .6 1.6M41.9 42.8h.8M42 46.7h.6l.2 .2 .1 .9-.3 .4-.6 .1zM42.3 44.1l-.5 .1-.2 .2v1.2l.7 .1M45.7 47.5h5.1M45.7 44.9h5.1M45.7 42.4h5.1M53.3 50v2.5M134.5 57.6v2.6M139.6 52.5h5.1"/>
<path d="M139.6 57.6h5.1M165 52.5h5.1M165 57.6h5.1M175.2 52.5v2.6M38.7 64.4l.5 1.6 .5-1.6M39.5 62l-.3-.1a.37 .37 0 0 0-.4 .1 .37 .37 0 0 0 .1 .5l.5 .3a.37 .37 0 0 1 .1 .4 .37 .37 0 0 1-.3 .3l-.5-.3M39.5 66.9h-.5l-.3 .2v1.1l.1 .3 .7 .1v-1h-.3M40.2 61.8l.7 .1 .2 .4v.7l-.5 .5h-.4zM41 64.4l-.5 .1-.2 .3v1.1l.7 .1M41.2 66.9v1.7l-.9-1.7v1.7M41.7 63.5l.5-1.7 .6 1.7M41.9 63.1h.8"/>
<path d="M42 66.9l.6 .1 .3 .4v.7l-.5 .5h-.4zM42.3 64.4a.58 .58 0 0 0-.7 .4v1.1l.7 .1M45.7 62.7h5.1M45.7 67.8h5.1M45.7 65.2h5.1M45.7 60.2h5.1M53.3 70.3v2.6M73.6 60.2v2.5M126.9 65.2v1.7M126.9 68.7v1.6M139.6 62.7h5.1M139.6 67.8h5.1"/>
<path d="M165 62.7h5.1M165 67.8h5.1M241.8 194.1l.4-.3v1.6M241.8 195.4h.9M244.2 193.8h-.9v.7h.6a.46 .46 0 0 1 .3 .4 .46 .46 0 0 1-.3 .5h-.6M245.5 193.6l-.7 2M246.1 195.4h.9M246.1 194.1l.5-.3v1.6M247.7 195.4h.9M247.7 194.1l.5-.3v1.6M249.9 193.6l-.7 2M250.5 194.1a.44 .44 0 0 1 .7-.3 .44 .44 0 0 1 .1 .7l-.8 .9h.9"/>
<path d="M252.3 193.8h.2a.93 .93 0 0 1 0 1.6 1.02 1.02 0 0 1-.2-1.6zM252.9 194.1l-.7 .9M253.6 194.1a.45 .45 0 0 1 .7-.3 .45 .45 0 0 1 .1 .7l-.8 .9h1M255.6 193.8l-.4 1.2h.9M255.8 194.6v.8M257.6 195.4h.9M257.6 194.1l.4-.3v1.6M259.2 193.8h.7a.37 .37 0 0 1 .1 .4 .37 .37 0 0 1-.3 .3h-.4M259.6 194.5a.45 .45 0 0 1 .5 .4 .45 .45 0 0 1-.5 .5h-.4M260.7 194.4l.1 .1zM260.7 195.2h.1zM261.5 194.1a.44 .44 0 0 1 .6-.3 .44 .44 0 0 1 .1 .7l-.7 .9h.8"/>
<path d="M263 193.8h.7a.37 .37 0 0 1 .2 .4 .37 .37 0 0 1-.3 .3h-.4M263.4 194.5a.45 .45 0 0 1 .5 .4 .45 .45 0 0 1-.5 .5h-.4M280.8 195.4h.9M280.8 194.1l.5-.3v1.6M283 193.6l-.7 2M283.6 195.4h.9M283.6 194.1l.5-.3v1.6"/>
</g>
<path d="M38.1 37.3h8.8v12.7h-8.8zM38.1 57.6h8.8v12.7h-8.8z" fill="none" stroke="#c90d0c" stroke-width=".42"/>
<path d="M44.4 39.8h1.3M44.4 42.4h1.3M44.4 44.9h1.3M44.4 47.5h1.3M44.4 62.7h1.3M44.4 65.2h1.3M44.4 67.8h1.3M44.4 60.2h1.3" fill="none" stroke="#c90d0c" stroke-width=".64"/>
<path d="M125.9 66.8h2v.5h-2z" fill-rule="evenodd" fill="#c90d0c"/>
<path d="M125.9 66.8h2v.5h-2z" fill="none" stroke="#c90d0c" stroke-width=".21"/>
<path d="M125.9 68.3h2v.5h-2z" fill-rule="evenodd" fill="#c90d0c"/>
<path d="M119.3 65.2v1.7M119.3 68.7v1.6M125.9 68.3h2v.5h-2z" fill="none" stroke="#c90d0c" stroke-width=".21"/>
<path d="M118.3 66.8h2v.5h-2z" fill-rule="evenodd" fill="#c90d0c"/>
<path d="M118.3 66.8h2v.5h-2z" fill="none" stroke="#c90d0c" stroke-width=".21"/>
<path d="M118.3 68.3h2v.5h-2z" fill-rule="evenodd" fill="#c90d0c"/>
<g fill="none" stroke="#c90d0c" stroke-width=".21">
<path d="M119.3 47.5v2.5M180.3 52.5v2.6M118.3 68.3h2v.5h-2zM119.3 75.4v2.5M40.6 93.1v2.6M45.7 98.2h3M48.7 97.3h4.1v1.8h-4.1zM52.8 98.2h3M45.7 105.8h3M48.7 104.9h4.1v1.8h-4.1zM52.8 105.8h3M137.1 133.8h2.5"/>
<path d="M139.6 128.7h20.3v22.9h-20.3zM159.9 133.8h2.6M159.9 136.3h2.6M159.9 138.9h2.6M137.1 149h2.5M159.9 146.5h2.6M159.9 149h2.6M159.9 143.9h2.6M170.1 141.4v2.5M170.1 146.5v1.6M170.1 149.9v1.7"/>
</g>
<path d="M118 49.4l1.3-1.9 1.3 1.9M179 54.4l1.3-1.9 1.2 1.9M117.4 77.9h3.8M39.3 95l1.3-1.9 1.3 1.9M168.8 143.3l1.3-1.9 1.3 1.9" fill="none" stroke="#c90d0c" stroke-width=".25"/>
<path d="M169.1 148h2v.5h-2z" fill-rule="evenodd" fill="#c90d0c"/>
<path d="M169.1 148h2v.5h-2z" fill="none" stroke="#c90d0c" stroke-width=".21"/>
<path d="M169.1 149.5h2v.5h-2z" fill-rule="evenodd" fill="#c90d0c"/>
<path d="M132 138.9v1.6M132 142.3v1.6M169.1 149.5h2v.5h-2zM170.1 154.1v2.5" fill="none" stroke="#c90d0c" stroke-width=".21"/>
<path d="M168.2 156.6h3.8" fill="none" stroke="#c90d0c" stroke-width=".25"/>
<path d="M131 140.4h2v.5h-2z" fill-rule="evenodd" fill="#c90d0c"/>
<path d="M131 140.4h2v.5h-2z" fill="none" stroke="#c90d0c" stroke-width=".21"/>
<path d="M131 141.9h2v.5h-2z" fill-rule="evenodd" fill="#c90d0c"/>
<g fill="none" stroke="#c90d0c" stroke-width=".21">
<path d="M223.4 55.1h2.5M256.4 55.1h2.6M256.4 57.6h2.6M205.6 65.2v1.7M205.6 68.7v1.6M223.4 62.7h2.5M256.4 62.7h2.6M256.4 70.3h2.6M256.4 72.9h2.6M256.4 65.2h2.6M256.4 77.9h2.6M220.9 83v2.5"/>
<path d="M223.4 80.4h2.5M256.4 80.4h2.6M261.5 83v2.5M132 128.7v2.5M131 141.9h2v.5h-2zM132 151.6v2.5"/>
</g>
<path d="M225.9 44.9h30.5v38.1h-30.5zM218.9 85.5h3.9M259.6 85.5h3.8M130.7 130.6l1.3-1.9 1.3 1.9M130.1 154.1h3.8" fill="none" stroke="#c90d0c" stroke-width=".25"/>
<path d="M204.6 66.8h2v.5h-2z" fill-rule="evenodd" fill="#c90d0c"/>
<path d="M204.6 66.8h2v.5h-2z" fill="none" stroke="#c90d0c" stroke-width=".21"/>
<path d="M204.6 68.3h2v.5h-2z" fill-rule="evenodd" fill="#c90d0c"/>
<path d="M204.6 68.3h2v.5h-2zM213.2 65.2v1.7M213.2 68.7v1.6" fill="none" stroke="#c90d0c" stroke-width=".21"/>
<path d="M212.2 66.8h2v.5h-2z" fill-rule="evenodd" fill="#c90d0c"/>
<path d="M212.2 66.8h2v.5h-2z" fill="none" stroke="#c90d0c" stroke-width=".21"/>
<path d="M212.2 68.3h2v.5h-2z" fill-rule="evenodd" fill="#c90d0c"/>
<path d="M205.6 50v2.5M281.8 57.6v2.6M137.1 70.3v2.6M212.2 68.3h2v.5h-2zM264 67.8v2.5" fill="none" stroke="#c90d0c" stroke-width=".21"/>
<g fill="none" stroke="#c90d0c" stroke-width=".25">
<path d="M204.3 51.9l1.3-1.9 1.3 1.9M280.5 59.5l1.3-1.9 1.3 1.9M135.2 72.9h3.8M262.1 70.3h3.8"/>
<circle cx="276.7" cy="182" r="2.54"/>
<circle cx="281.8" cy="182" r="2.54"/>
</g>
<path d="M50.8 47.5h2.5v2.5M134.5 57.6h5.1M170.1 52.5h5.1M50.8 67.8h2.5v2.5M119.3 70.3v5.1M126.9 70.3v2.6h-7.6M205.6 80.4h17.8M220.9 80.4v2.6M132 149h5.1M132 143.9v7.7M170.1 151.6v2.5" fill="none" stroke="#0dab76" stroke-width=".21"/>
<circle cx="220.8" cy="80.4" r=".51" fill="#0dab76"/>
<circle cx="220.8" cy="80.4" r=".51" fill="none" stroke="#0dab76" stroke-width=".21"/>
<circle cx="213.2" cy="80.4" r=".51" fill="#0dab76"/>
<g fill="none" stroke="#0dab76" stroke-width=".21">
<path d="M205.6 70.3v10.1M213.2 70.3v10.1M259 77.9h2.5v5.1M259 80.4h2.5"/>
<circle cx="213.2" cy="80.4" r=".51"/>
</g>
<circle cx="261.5" cy="80.4" r=".51" fill="#0dab76"/>
<g fill="none" stroke="#0dab76" stroke-width=".21">
<path d="M73.6 42.4v2.5h-22.8M119.3 50v15.2M119.3 52.5h20.3M180.3 55.1v2.5h-10.2M213.2 55.1v10.1M220.9 55.1v7.6h2.5M223.4 55.1h-17.8v10.1M73.6 62.7v2.5h-22.8M119.3 62.7h20.3M126.9 62.7v2.5M139.6 67.8h-2.5v2.5M259 65.2h5v2.6"/>
<path d="M40.6 95.7v10.1h5.1M40.6 98.2h5.1M132 133.8h5.1M132 131.2v7.7M162.5 143.9h7.6v2.6"/>
<circle cx="261.5" cy="80.4" r=".51"/>
</g>
<circle cx="213.2" cy="55.1" r=".51" fill="#0dab76"/>
<circle cx="213.2" cy="55.1" r=".51" fill="none" stroke="#0dab76" stroke-width=".21"/>
<circle cx="220.8" cy="55.1" r=".51" fill="#0dab76"/>
<g fill="none" stroke="#0dab76" stroke-width=".21">
<path d="M205.6 52.5v2.6"/>
<circle cx="220.8" cy="55.1" r=".51"/>
</g>
<circle cx="205.6" cy="55.1" r=".51" fill="#0dab76"/>
<g fill="none" stroke="#0dab76" stroke-width=".21">
<path d="M50.8 39.8h15.2M50.8 42.4h15.2M259 57.6h17.7M259 55.1h17.7M50.8 62.7h15.2M50.8 60.2h15.2M170.1 62.7h20.3M170.1 67.8h20.3M281.8 60.2v2.5h-22.8M55.8 98.2h17.8M55.8 105.8h17.8M162.5 136.3h15.2"/>
<path d="M162.5 133.8h15.2M162.5 146.5h2.5v2.5h-2.5"/>
<circle cx="205.6" cy="55.1" r=".51"/>
</g>
<g font-size="3.6" fill="#808080">
<text x="147.2" y="44.2">U2</text>
<text x="228.5" y="43.4">U3</text>
<text x="142.2" y="127.7">U1</text>
</g>
<text font-size="3.6" fill="#c90d0c" x="147.8" y="48">BME280</text>
<g font-size="3.2" fill="#c90d0c">
<text x="230" y="49.1">LSM6DS3TR-C</text>
<text x="233.3" y="52.5">1.71 - 3.6V</text>
</g>
<g font-size="2.5" fill="#808080">
<text x="53.3" y="39.8">I2C_SCL</text>
<text x="53.1" y="42.4">I2C_SDA</text>
<text x="263.8" y="55.1">I2C_SDA</text>
<text x="264.1" y="57.6">I2C_SCL</text>
<text x="53.1" y="62.7">I2C_SDA</text>
<text x="53.3" y="60.2">I2C_SCL</text>
<text x="177.5" y="62.7">I2C_SDA</text>
<text x="177.7" y="67.8">I2C_SCL</text>
<text x="218.3" y="90.6">LSM6DS3TR-C (note: this is different from LSM6DS3TR)</text>
<text x="60.7" y="98.2">I2C_SDA</text>
<text x="61" y="105.8">I2C_SCL</text>
<text x="164.8" y="133.8">I2C_SDA</text>
<text x="165.1" y="136.3">I2C_SCL</text>
</g>
<g font-size="2.5" fill="#c90d0c">
<text x="148.8" y="50.5">1.71 - 3.6V</text>
<text x="227.2" y="70.1">I2C address:</text>
<text x="227.2" y="72.7">SA0=high -&gt; 0x6B</text>
<text x="227.2" y="75.4">SA0=low -&gt; 0x6A</text>
<text x="140.8" y="131.2">LTR-559ALS-01</text>
</g>
<g font-size="2.1" fill="#808080">
<text x="48" y="39.5">4</text>
<text x="48" y="47.1">1*3</text>
<text x="48" y="44.5">2</text>
<text x="48" y="42">3</text>
<text x="139.8" y="52.2">P8</text>
<text x="147" y="53.3">VDD</text>
<text x="156.8" y="53.3">GND1</text>
<text x="167.3" y="52.2">P1</text>
<text x="48" y="59.8">4</text>
<text x="139.8" y="57.2">P7</text>
<text x="147" y="58.4">GND2</text>
<text x="158.4" y="58.4">CSB</text>
<text x="167.3" y="57.2">P2</text>
<text x="224.4" y="54.7">8</text>
<text x="228.3" y="55.8">VDD</text>
<text x="249.8" y="55.8">SDA</text>
<text x="250" y="58.4">SCL</text>
<text x="256.8" y="54.7">14</text>
<text x="256.8" y="57.2">13</text>
<text x="48" y="64.9">2</text>
<text x="48" y="62.3">3</text>
<text x="139.8" y="62.3">P6</text>
<text x="147" y="63.5">VDDIO</text>
<text x="159.2" y="63.5">SDI</text>
<text x="167.3" y="62.3">P3</text>
<text x="224.4" y="62.3">5</text>
<text x="228.3" y="63.5">VDDIO</text>
<text x="244.9" y="66">SDO/SA0</text>
<text x="251.2" y="63.5">CS</text>
<text x="256.8" y="64.9">1</text>
<text x="256.8" y="62.3">12</text>
<text x="48" y="67.4">1*3</text>
<text x="139.8" y="67.4">P5</text>
<text x="147" y="68.5">SDO</text>
<text x="158.4" y="68.5">SCK</text>
<text x="167.3" y="67.4">P4</text>
<text x="249.5" y="71.1">INT1</text>
<text x="256.8" y="69.9">4</text>
<text x="249.5" y="73.6">INT2</text>
<text x="256.8" y="72.5">9</text>
<text x="256.8" y="77.6">2</text>
<text x="222.4" y="80.1">6*2</text>
<text x="228.3" y="81.2">GND</text>
<text x="249.8" y="78.7">SDX</text>
<text x="249.8" y="81.2">SCX</text>
<text x="256.8" y="80.1">3</text>
<text x="138.1" y="133.4">8</text>
<text x="141.9" y="134.5">VDD</text>
<text x="153.3" y="134.5">SDA</text>
<text x="153.5" y="137.1">SCL</text>
<text x="154.2" y="139.6">INT</text>
<text x="160.3" y="143.6">5</text>
<text x="138.1" y="148.6">6</text>
<text x="141.9" y="149.8">GND</text>
<text x="152.1" y="147.2">LEDK</text>
<text x="152.1" y="144.7">LEDA</text>
<text x="153.4" y="149.8">LDR</text>
<text x="160.3" y="146.1">4</text>
<text x="160.3" y="148.6">3</text>
</g>
</svg>
